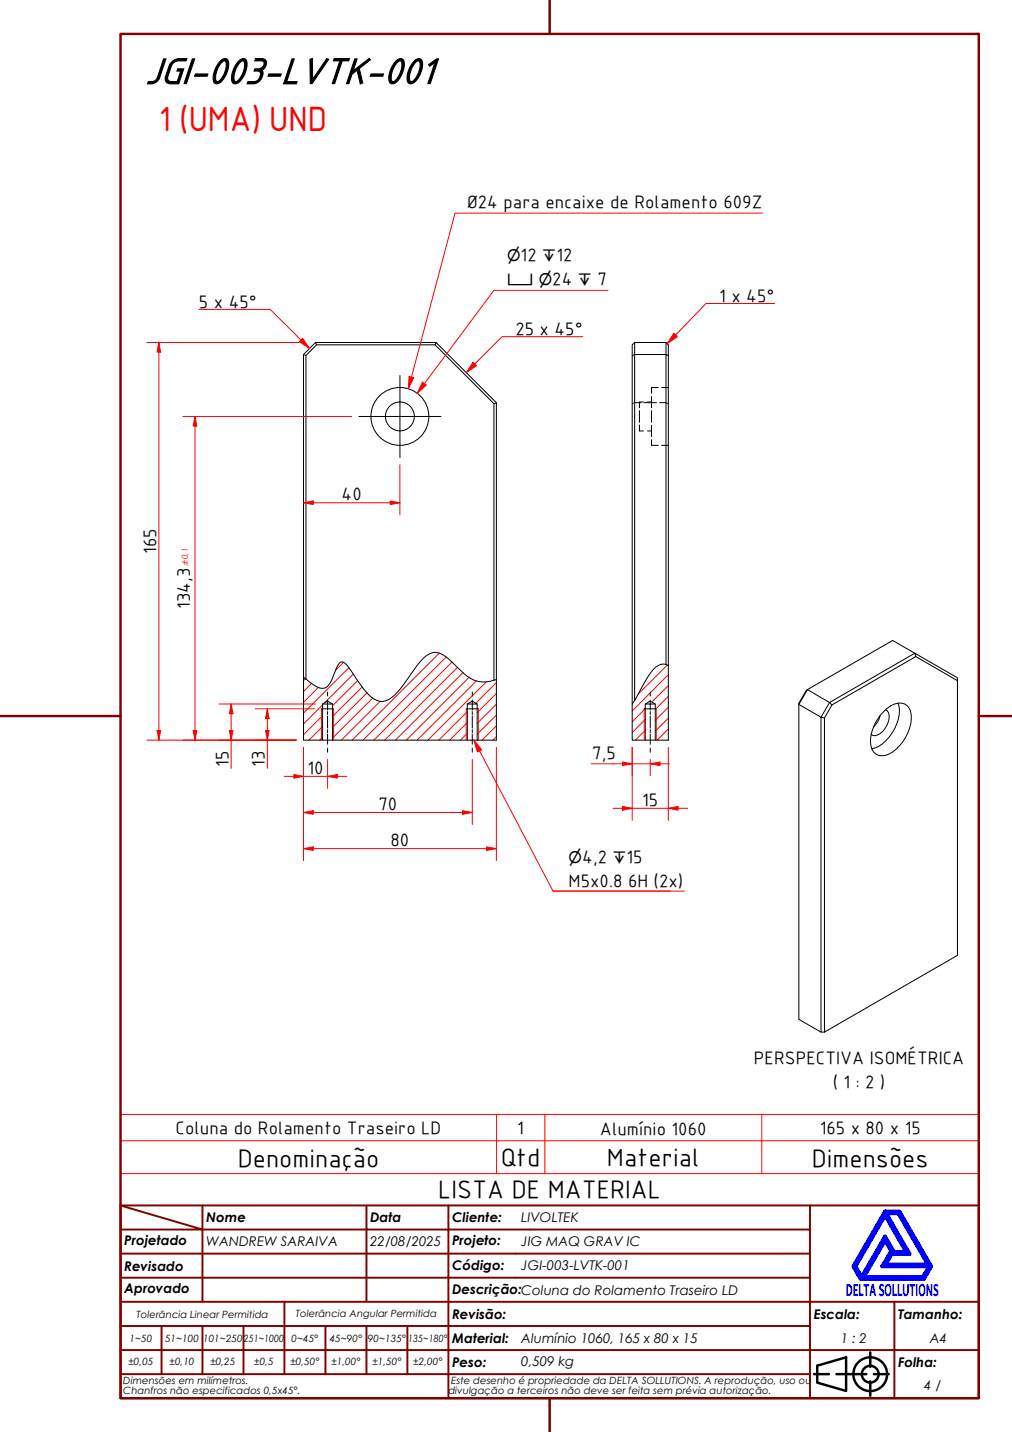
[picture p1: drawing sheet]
<svg xmlns="http://www.w3.org/2000/svg" width="210mm" height="297mm" viewBox="0 0 210 297" stroke-linecap="round" stroke-linejoin="round" font-family="sans-serif">
<!-- layer: Hatch (ABNT) -->
<g fill="none" stroke="#f00" stroke-width=".21">
<path d="M71.2 137.4l-1.6 1.6M72.4 138.5l-9.5 9.4M73.3 139.8l-6 6M91.1 135.5l-18.1 18M92.5 136.3l-17.2 17.2M93.7 137.3l-16.2 16.2M94.9 138.4l-15.1 15.1M96 139.5l-14 14M138.4 138l-6 6M138.6 140l-7.5 7.5M63.4 140.8l-.5 .4M64.6 141.8l-1.7 1.6"/>
<path d="M66 142.6l-3.1 3.1M66.9 152.9l-.6 .6M66.9 150.7l-2.8 2.8M66.9 148.4l-4 4M66.9 146.2l-4 4M74.2 141.2l-5.2 5.2M75.1 142.5l-6.1 6.1M76.1 143.7l-7.1 7.2M77.3 144.8l-8.3 8.3M78.9 145.5l-8.1 8M96.9 152.1l-1.4 1.4M96.9 149.9l-3.6 3.6"/>
<path d="M96.9 147.6l-5.9 5.9M97.3 140.5l-13 13M98.8 141.3l-12.3 12.2M100.9 141.4l-12.1 12.1M103 152.8l-.8 .7M103 150.6l-3 2.9M103 148.3l-4 4M103 146.1l-4 4M103 143.8l-4 4M103 141.6l-4.3 4.3M133.8 151.5l-2 2M133.8 149.2l-2.7 2.8"/>
<path d="M133.8 147l-2.7 2.7M138.6 153.4l-.1 .1M138.6 151.2l-2.3 2.3M138.6 149l-2.7 2.7M138.6 146.7l-2.7 2.7M138.6 144.4l-2.7 2.8M138.6 142.2l-3.4 3.4"/>
</g>
<!-- layer: Visible (ABNT) -->
<g fill="none" stroke="#000" stroke-width=".21">
<path d="M63.5 73.8v67.1M65.4 71l-2.5 2.5v66.9M65.7 71.5l-2.2 2.3-.6-.3M90.4 71h-25l.3 .5h24.5M131.1 73.8v-2.3l.5-.5v2.5h6.5v-2.5l.5 .5v2.3M131.6 71h6.5M103 83.5l-12.6-12.5-.2 .5 12.2 12.2M138.1 137.8a3.1 3.1 0 0 0-3.2 1.8l-3.3 5.7M138.1 137.8v-64.3l.5 .3v64.3M138.1 137.8l.5 .3M138.6 138.1v15.4h-2.7v-7.5l-1-.6-1.1 .6v7.5h-2.7v-7.5M189.9 136.2l-17.3 10-.5-.5 17.6-10.2-4.6-2.7-17.8 10.4-1.6 2.7v65.5l4.6 2.7"/>
<path d="M62.9 140.4v13.1h4v-7.5l1-.6 1.1 .6v7.5h27.9v-7.5l1.1-.6 1 .6v7.5h4v-12.5M62.9 140.4l.6 .5M63.5 140.9l1.7 1.3a2.04 2.04 0 0 0 3.3-.5l1.5-3.5 .6-.8h.7l.6 .5 1.4 2a16.3 16.3 0 0 0 4.3 5.1 3.2 3.2 0 0 0 4.3-.8 31.4 31.4 0 0 0 4.1-5.5l.6-.8a5.1 5.1 0 0 1 3.8-2.6 5.4 5.4 0 0 1 3.3 2 14.9 14.9 0 0 0 4.8 3.8 5.8 5.8 0 0 0 3.9 0M66.7 147h2.5M66.9 146h2.1M66.9 153.5h2.1M96.7 147h2.5M96.9 146h2.1M96.9 153.5h2.1M103 141v-57.5l-.6 .2v57.4M103 141l-.6 .1M131.6 145.3v-71.8l-.5 .3v72.2"/>
<path d="M131.6 145.3l-.5 .7M133.6 147h2.5M133.8 146h2.1M133.8 153.5h2.1M171 148.9v65.2M172.6 146.2l-1.6 2.7-.7-.1-4.6-2.7 1.8-3 4.6 2.6-1.8 3.1v65.3h.7M182.6 148.4a4.7 4.7 0 0 1-1.4 2.4M183.3 147.6a4.1 4.1 0 0 1 4.3-1.6 3.4 3.4 0 0 1 1.3 4 9 9 0 0 1-5.2 6.7 2.43 2.43 0 0 1-3.1-2.7 9.3 9.3 0 0 1 2.7-6.4zM183.7 147.2a1.83 1.83 0 0 1 .6 2.5 3.6 3.6 0 0 1-3.2 2.9l-.4-.2M186.3 145.8a8.1 8.1 0 0 1-2.6 7.9 5.4 5.4 0 0 1-2.9 1.6M198.6 141.2l-8.7-5-.2-.7 8.9 5.1v57.6l-27.6 15.9"/>
<circle cx="82.9" cy="86.4" r="6"/>
<circle cx="82.9" cy="86.4" r="3"/>
</g>
<!-- layer: Visible Narrow (ABNT) -->
<path d="M66.7 147v6.5M69.2 147v6.5M96.7 147v6.5M99.2 147v6.5M133.6 147v6.5M136.1 147v6.5" fill="none" stroke="#f00" stroke-width=".21"/>
<!-- layer: Hidden (ABNT) -->
<g fill="none" stroke="#000" stroke-width=".21">
<path d="M131.3 83.7h-.2M132.6 85.2v2.4M132.6 88.2v1.2h.9M132.9 83.5l-1.4 .1M133.5 83.4h-.9v1.2M133.6 83.5h2.6M134.3 89.4h.8M134.3 83.4h.8M135.1 82.2v2.4M135.1 85.2v2.4M135.1 88.2v2.4M135.1 91.2v1.2h1.4"/>
<path d="M136.5 80.4h-1.4v1.2M136.8 83.5l1.5 .1M137.2 92.4h1.4M137.2 80.4h1.4M138.5 83.7h.1"/>
</g>
<path d="M25 236.6h178v-5.4h-178v12.2M103 231.2v12.2M113 231.2v12.2M158 231.2v12.2M203 236.6v6.8h-178M25 243.4v6.6h178v-6.6" fill="none" stroke="#f00" stroke-width=".21"/>
<!-- layer: Borda A3/A4 (ABNT) -->
<path d="M25 7h178v283h-178zM114 0v7M0 148.5h25M203 148.5h7M114 290v7" fill="none" stroke="#800000" stroke-width=".51"/>
<path d="M183.6 257.3l1.2 2.2-1.8 3.2h9.7l-1.3 2.2h-12.2zM183.6 252.1l4.4 7.6h-2.6l-1.8-3.2-4.9 8.4-1.3-2.2zM183.6 251.3h3l6.5 11.4-1.5 2.6h-13.1l-1.5-2.6zM183.8 251.7h2.5l6.2 10.6h-8.8l1.3-2.2h3.7zM185 259.7h.2l-.1 .2z" fill="none" stroke="#00f" stroke-width=".8"/>
<!-- layer: 0 -->
<path d="M178.5 265.3h13.1" fill="none" stroke="#000" stroke-width=".21"/>
<g fill="none" stroke="#800000" stroke-width=".4">
<path d="M25 250l17 5h-17M25 250h178v40h-178zM42 255h34v5h17M42 255v15M42 250v5M76 250v5h17v5M93 250v5h75M168 250v20h-143M25 260h51v10M25 275h17M33.5 275v10M50.5 275h-8.5v10"/>
<path d="M59 270v15h-8.5M67.5 275v10h-8.5M76 275v10h8.5M84.5 275v10M93 275h-42.5v10M93 260v5h-68M93 275v10h75M93 260h75M93 275h75M168 265h-75v10M185.5 270v10h17.5M203 270h-35v10h17.5v10"/>
<path d="M25 285h25.5M25 280h143v10M67.5 285h8.5M84.5 285h8.5v5"/>
</g>
<g fill="none" stroke="#000" stroke-width=".51">
<path d="M168.8 285h3.1M169.5 283.3l6-1.8v7l-6-1.7zM173.5 285h6.2M180.5 280.5v3M180.5 286.5v3M181.3 285h3"/>
<circle cx="180.5" cy="285" r="3.5"/>
<circle cx="180.5" cy="285" r="1.75"/>
</g>
<!-- layer: Marca de centro (ISO) -->
<path d="M83 77.9v17M74.4 86.4h17.1" fill="none" stroke="#000" stroke-width=".21"/>
<!-- layer: Linha de centro (ISO) -->
<g fill="none" stroke="#000" stroke-width=".21">
<path d="M67.9 143.5v.9M67.9 145.2v2.1M67.9 147.6v.6M67.9 148.5v2.5M67.9 151.3v.7M67.9 152.3v2.1M67.9 155.2v.8M98 143.5v.9M98 145.2v2.1M98 147.6v.6M98 148.5v2.5M98 151.3v.7"/>
<path d="M98 152.3v2.1M98 155.2v.8"/>
</g>
<path d="M61 161h1.9" fill="none" stroke="#f00" stroke-width=".21"/>
<path d="M61 160.7l1.9 .3-1.9 .4z" fill="#f00"/>
<path d="M61 160.7l1.9 .3-1.9 .4zM67.9 161h2.1" fill="none" stroke="#f00" stroke-width=".21"/>
<path d="M67.9 161l2.1-.3v.7z" fill="#f00"/>
<path d="M62.9 155v8.5M67.9 157.5v6M58.9 161h2.1M62.9 161h5M62.9 168.5h2.1M67.9 161l2.1-.3v.7zM70 161h1.9" fill="none" stroke="#f00" stroke-width=".21"/>
<path d="M62.9 168.5l2.1-.3v.7z" fill="#f00"/>
<path d="M62.9 168.5l2.1-.3v.7zM95.9 168.5h2.1" fill="none" stroke="#f00" stroke-width=".21"/>
<path d="M95.9 168.2l2.1 .3-2.1 .4z" fill="#f00"/>
<path d="M62.9 155v16M98 157.5v13.5M62.9 176h2.1M65 168.5h30.9M95.9 168.2l2.1 .3-2.1 .4z" fill="none" stroke="#f00" stroke-width=".21"/>
<path d="M62.9 176l2.1-.3v.7z" fill="#f00"/>
<path d="M62.9 176l2.1-.3v.7zM100.9 176h2.1" fill="none" stroke="#f00" stroke-width=".21"/>
<path d="M100.9 175.7l2.1 .3-2.1 .4z" fill="#f00"/>
<path d="M55.5 151.5v2M62.9 155v23.5M103 155v23.5M65 176h35.9M100.9 175.7l2.1 .3-2.1 .4z" fill="none" stroke="#f00" stroke-width=".21"/>
<path d="M55.1 151.5h.7l-.3 2z" fill="#f00"/>
<path d="M55.1 151.5h.7l-.3 2zM55.5 147v2" fill="none" stroke="#f00" stroke-width=".21"/>
<path d="M55.5 147l.3 2h-.7z" fill="#f00"/>
<path d="M47.9 151.5v2M53 147h12.2M53 153.5h8.4M55.5 147l.3 2h-.7zM55.5 149v2.5M55.5 153.5v5.8" fill="none" stroke="#f00" stroke-width=".21"/>
<path d="M47.6 151.5h.7l-.4 2z" fill="#f00"/>
<path d="M47.6 151.5h.7l-.4 2zM47.9 146v2" fill="none" stroke="#f00" stroke-width=".21"/>
<path d="M47.9 146l.4 2h-.7z" fill="#f00"/>
<path d="M40.4 151.5v2M45.4 153.5h16M45.4 146h20M47.9 146l.4 2h-.7zM47.9 148v3.5M47.9 153.5v5.9" fill="none" stroke="#f00" stroke-width=".21"/>
<path d="M40.1 151.5h.7l-.4 2z" fill="#f00"/>
<path d="M40.4 86.4v2M40.1 151.5h.7l-.4 2z" fill="none" stroke="#f00" stroke-width=".21"/>
<path d="M40.4 86.4l.4 2h-.7z" fill="#f00"/>
<path d="M38 86.4h34.9M40.4 86.4l.4 2h-.7zM40.4 88.4v63.1M33 151.5v2M38 153.5h23.4" fill="none" stroke="#f00" stroke-width=".21"/>
<path d="M32.6 151.5h.7l-.3 2z" fill="#f00"/>
<path d="M33 71v2M32.6 151.5h.7l-.3 2z" fill="none" stroke="#f00" stroke-width=".21"/>
<path d="M33 71l.3 2h-.7z" fill="#f00"/>
<path d="M30.5 71h31.6M33 71l.3 2h-.7zM33 73v78.5M30.5 153.5h30.9" fill="none" stroke="#f00" stroke-width=".21"/>
<path d="M98.3 153.5l1.2 2.3" fill="none" stroke="#f00" stroke-width=".21"/>
<path d="M98.3 153.5l1.6 2-.9 .5z" fill="#f00"/>
<path d="M62.4 70.5l1.8 1.8M98.3 153.5l1.6 2-.9 .5zM99.5 155.8l15.2 29h24.3M114.7 184.8h27.3" fill="none" stroke="#f00" stroke-width=".21"/>
<path d="M62.8 70.2l1.4 2.1-2.1-1.4z" fill="#f00"/>
<path d="M41.3 64.2h14.7l6.4 6.3M62.8 70.2l1.4 2.1-2.1-1.4zM98.5 75.5l-1.8 1.8" fill="none" stroke="#f00" stroke-width=".21"/>
<path d="M98.1 75.2l.7 .7-2.1 1.4z" fill="#f00"/>
<path d="M88 79.6l-1.5 2M98.1 75.2l.7 .7-2.1 1.4zM120.9 69.8h-16.8l-5.6 5.7" fill="none" stroke="#f00" stroke-width=".21"/>
<path d="M87.6 79.3l.8 .6-1.9 1.7z" fill="#f00"/>
<path d="M85.3 78.2l-.6 2.5M87.6 79.3l.8 .6-1.9 1.7zM126.1 60.2h-23.7l-14.4 19.4" fill="none" stroke="#f00" stroke-width=".21"/>
<path d="M84.9 78.1l.9 .3-1.1 2.3z" fill="#f00"/>
<path d="M158.2 44.2h-63.8l-9.1 34M84.9 78.1l.9 .3-1.1 2.3z" fill="none" stroke="#f00" stroke-width=".21"/>
<path d="M62.9 104.3h2.1" fill="none" stroke="#f00" stroke-width=".21"/>
<path d="M62.9 104.3l2.1-.4v.8z" fill="#f00"/>
<path d="M62.9 104.3l2.1-.4v.8zM80.9 104.3h2.1" fill="none" stroke="#f00" stroke-width=".21"/>
<path d="M80.9 103.9l2.1 .4-2.1 .4z" fill="#f00"/>
<path d="M83 96.4v10.4M65 104.3h15.9M80.9 103.9l2.1 .4-2.1 .4zM129.1 167.7h2" fill="none" stroke="#f00" stroke-width=".21"/>
<!-- layer: Linha de centro (ISO) -->
<path d="M134.9 143.5v.9M134.9 145.2v2.1M134.9 147.6v.6M134.9 148.5v2.5M134.9 151.3v.7M134.9 152.3v2.1M134.9 155.2v.8" fill="none" stroke="#000" stroke-width=".21"/>
<path d="M129.1 167.3l2 .4-2 .3z" fill="#f00"/>
<path d="M129.1 167.3l2 .4-2 .3zM138.6 167.7h2" fill="none" stroke="#f00" stroke-width=".21"/>
<path d="M138.6 167.7l2-.4v.7z" fill="#f00"/>
<path d="M129.1 158.4h2M131.1 155v15.2M138.6 155v15.2M127.1 167.7h2M131.1 167.7h7.5M138.6 167.7l2-.4v.7zM140.6 167.7h2" fill="none" stroke="#f00" stroke-width=".21"/>
<path d="M129.1 158.1l2 .3-2 .4z" fill="#f00"/>
<path d="M129.1 158.1l2 .3-2 .4zM134.9 158.4h2" fill="none" stroke="#f00" stroke-width=".21"/>
<path d="M134.9 158.4l2-.3v.7z" fill="#f00"/>
<path d="M122.6 158.4h6.5M131.1 158.4h3.8M131.1 155v5.9M134.9 158.4l2-.3v.7zM134.9 157.5v3.4M136.9 158.4h2" fill="none" stroke="#f00" stroke-width=".21"/>
<path d="M140.1 69.5l-1.7 1.8" fill="none" stroke="#f00" stroke-width=".21"/>
<path d="M139.8 69.1l.7 .7-2.1 1.5z" fill="#f00"/>
<path d="M139.8 69.1l.7 .7-2.1 1.5zM160.7 63h-14.3l-6.3 6.5" fill="none" stroke="#f00" stroke-width=".21"/>
<text font-size="27.6" fill="#fff" x="192.9" y="291" transform="rotate(-33 192.9 291)">.</text>
<text font-size="8.1" x="30" y="17.3">JGI-003-LVTK-001</text>
<text font-size="7" fill="#f00" x="32.9" y="27.2">1 (UMA) UND</text>
<g font-size="5.4">
<text x="49.3" y="242">Denominação</text>
<text x="103.9" y="241.8">Qtd</text>
<text x="125.9" y="241.8">Material</text>
<text x="168.4" y="242">Dimensões</text>
<text x="90.9" y="248.5">LISTA DE MATERIAL</text>
</g>
<g font-size="3.9">
<text x="96.9" y="43.1">Ø24 para encaixe de Rolamento 609Z</text>
<text x="108" y="54.1">12</text>
<text x="114.6" y="59.1">24</text>
<text x="115.4" y="54.1">12</text>
<text x="123.9" y="59.1">7</text>
<text x="41.3" y="63.8">5 x 45°</text>
<text x="149.2" y="62.6">1 x 45°</text>
<text x="106.9" y="69.5">25 x 45°</text>
<text x="70.8" y="103.7">40</text>
<text x="32.4" y="115" transform="rotate(-90 32.4 115)">165</text>
<text x="39.3" y="126.4" transform="rotate(-90 39.3 126.4)">134,3</text>
<text x="47.4" y="159.1" transform="rotate(-90 47.4 159.1)">15</text>
<text x="54.9" y="159.1" transform="rotate(-90 54.9 159.1)">13</text>
<text x="63.8" y="160.5">10</text>
<text x="122.9" y="157.3">7,5</text>
<text x="78.5" y="168">70</text>
<text x="133.2" y="167.1">15</text>
<text x="81" y="175.5">80</text>
<text x="120.8" y="179">4,2</text>
<text x="130" y="179">15</text>
<text x="117.9" y="184">M5x0.8</text>
<text x="130.3" y="184">6H (2x)</text>
<text x="156.4" y="220.7">PERSPECTIVA ISOMÉTRICA</text>
<text x="172.7" y="225.7">( 1 : 2 )</text>
<text x="36.4" y="235.2">Coluna do Rolamento Traseiro LD</text>
<text x="107.3" y="235.2">1</text>
<text x="124.4" y="235.3">Alumínio 1060</text>
<text x="170" y="235.2">165 x 80 x 15</text>
</g>
<text font-size="3.9" fill="#00f" x="175.4" y="268.8">DELTASOLLUTIONS</text>
<g font-size="3.3">
<text x="105.2" y="54.1">⌀</text>
<text x="105.2" y="59.1">⌴ ⌀</text>
<text x="112.5" y="54.1">↧</text>
<text x="119.9" y="59.1">↧</text>
<text x="117.9" y="179">⌀</text>
<text x="127" y="179">↧</text>
</g>
<g font-size="2.8">
<text x="42.8" y="253.5">Nome</text>
<text x="76.8" y="253.5">Data</text>
<text x="93.8" y="253.6">Cliente:</text>
<text x="108.1" y="253.5">LIVOLTEK</text>
<text x="25.8" y="263.6">Revisado</text>
<text x="25.8" y="258.3">Projetado</text>
<text x="42.8" y="258.5">WANDREW SARAIVA</text>
<text x="76.8" y="258.4">22/08/2025</text>
<text x="93.8" y="263.4">Código:</text>
<text x="93.8" y="258.3">Projeto:</text>
<text x="108.1" y="263.5">JGI-003-LVTK-001</text>
<text x="108.1" y="258.5">JIG MAQ GRAV IC</text>
<text x="25.8" y="268.3">Aprovado</text>
<text x="93.8" y="268.3">Descrição:Coluna do Rolamento Traseiro LD</text>
<text x="93.8" y="273.6">Revisão:</text>
<text x="168.8" y="273.5">Escala:</text>
<text x="186.3" y="273.5">Tamanho:</text>
<text x="93.8" y="278.6">Material:</text>
<text x="108.1" y="278.5">Alumínio 1060, 165 x 80 x 15</text>
<text x="174.4" y="278.5">1 : 2</text>
<text x="192.8" y="278.6">A4</text>
<text x="93.8" y="283.5">Peso:</text>
<text x="108.1" y="283.3">0,509 kg</text>
<text x="186.3" y="283.5">Folha:</text>
<text x="191.7" y="288.4">4 / 4</text>
</g>
<g font-size="2.1">
<text x="28.3" y="273.3">Tolerância Linear Permitida</text>
<text x="61.4" y="273.1">Tolerância Angular Permitida</text>
<text x="26.9" y="278.3">1~50</text>
<text x="34.2" y="278.3">51~100</text>
<text x="42.1" y="278.3">101~250</text>
<text x="50.5" y="278.3">251~1000</text>
<text x="60.5" y="278.3">0~45°</text>
<text x="68.4" y="278.3">45~90°</text>
<text x="76.3" y="278.3">90~135°</text>
<text x="84.7" y="278.3">135~180°</text>
<text x="25.6" y="287.1">Dimensões em milímetros.</text>
<text x="26.6" y="283.2">±0,05</text>
<text x="35.2" y="283.2">±0,10</text>
<text x="43.6" y="283.2">±0,25</text>
<text x="52.7" y="283.2">±0,5</text>
<text x="60.2" y="283.2">±0,50°</text>
<text x="68.7" y="283.2">±1,00°</text>
<text x="77.2" y="283.2">±1,50°</text>
<text x="85.7" y="283.2">±2,00°</text>
<text x="93.6" y="287.1">Este desenho é propriedade da DELTA SOLLUTIONS. A reprodução, uso ou</text>
<text x="25.6" y="289.2">Chanfros não especificados 0,5x45°.</text>
<text x="93" y="289.2">divulgação a terceiros não deve ser feita sem prévia autorização.</text>
</g>
<text font-size="1.7" fill="#f00" x="39" y="117.5" transform="rotate(-90 39 117.5)">±0,1</text>
</svg>
